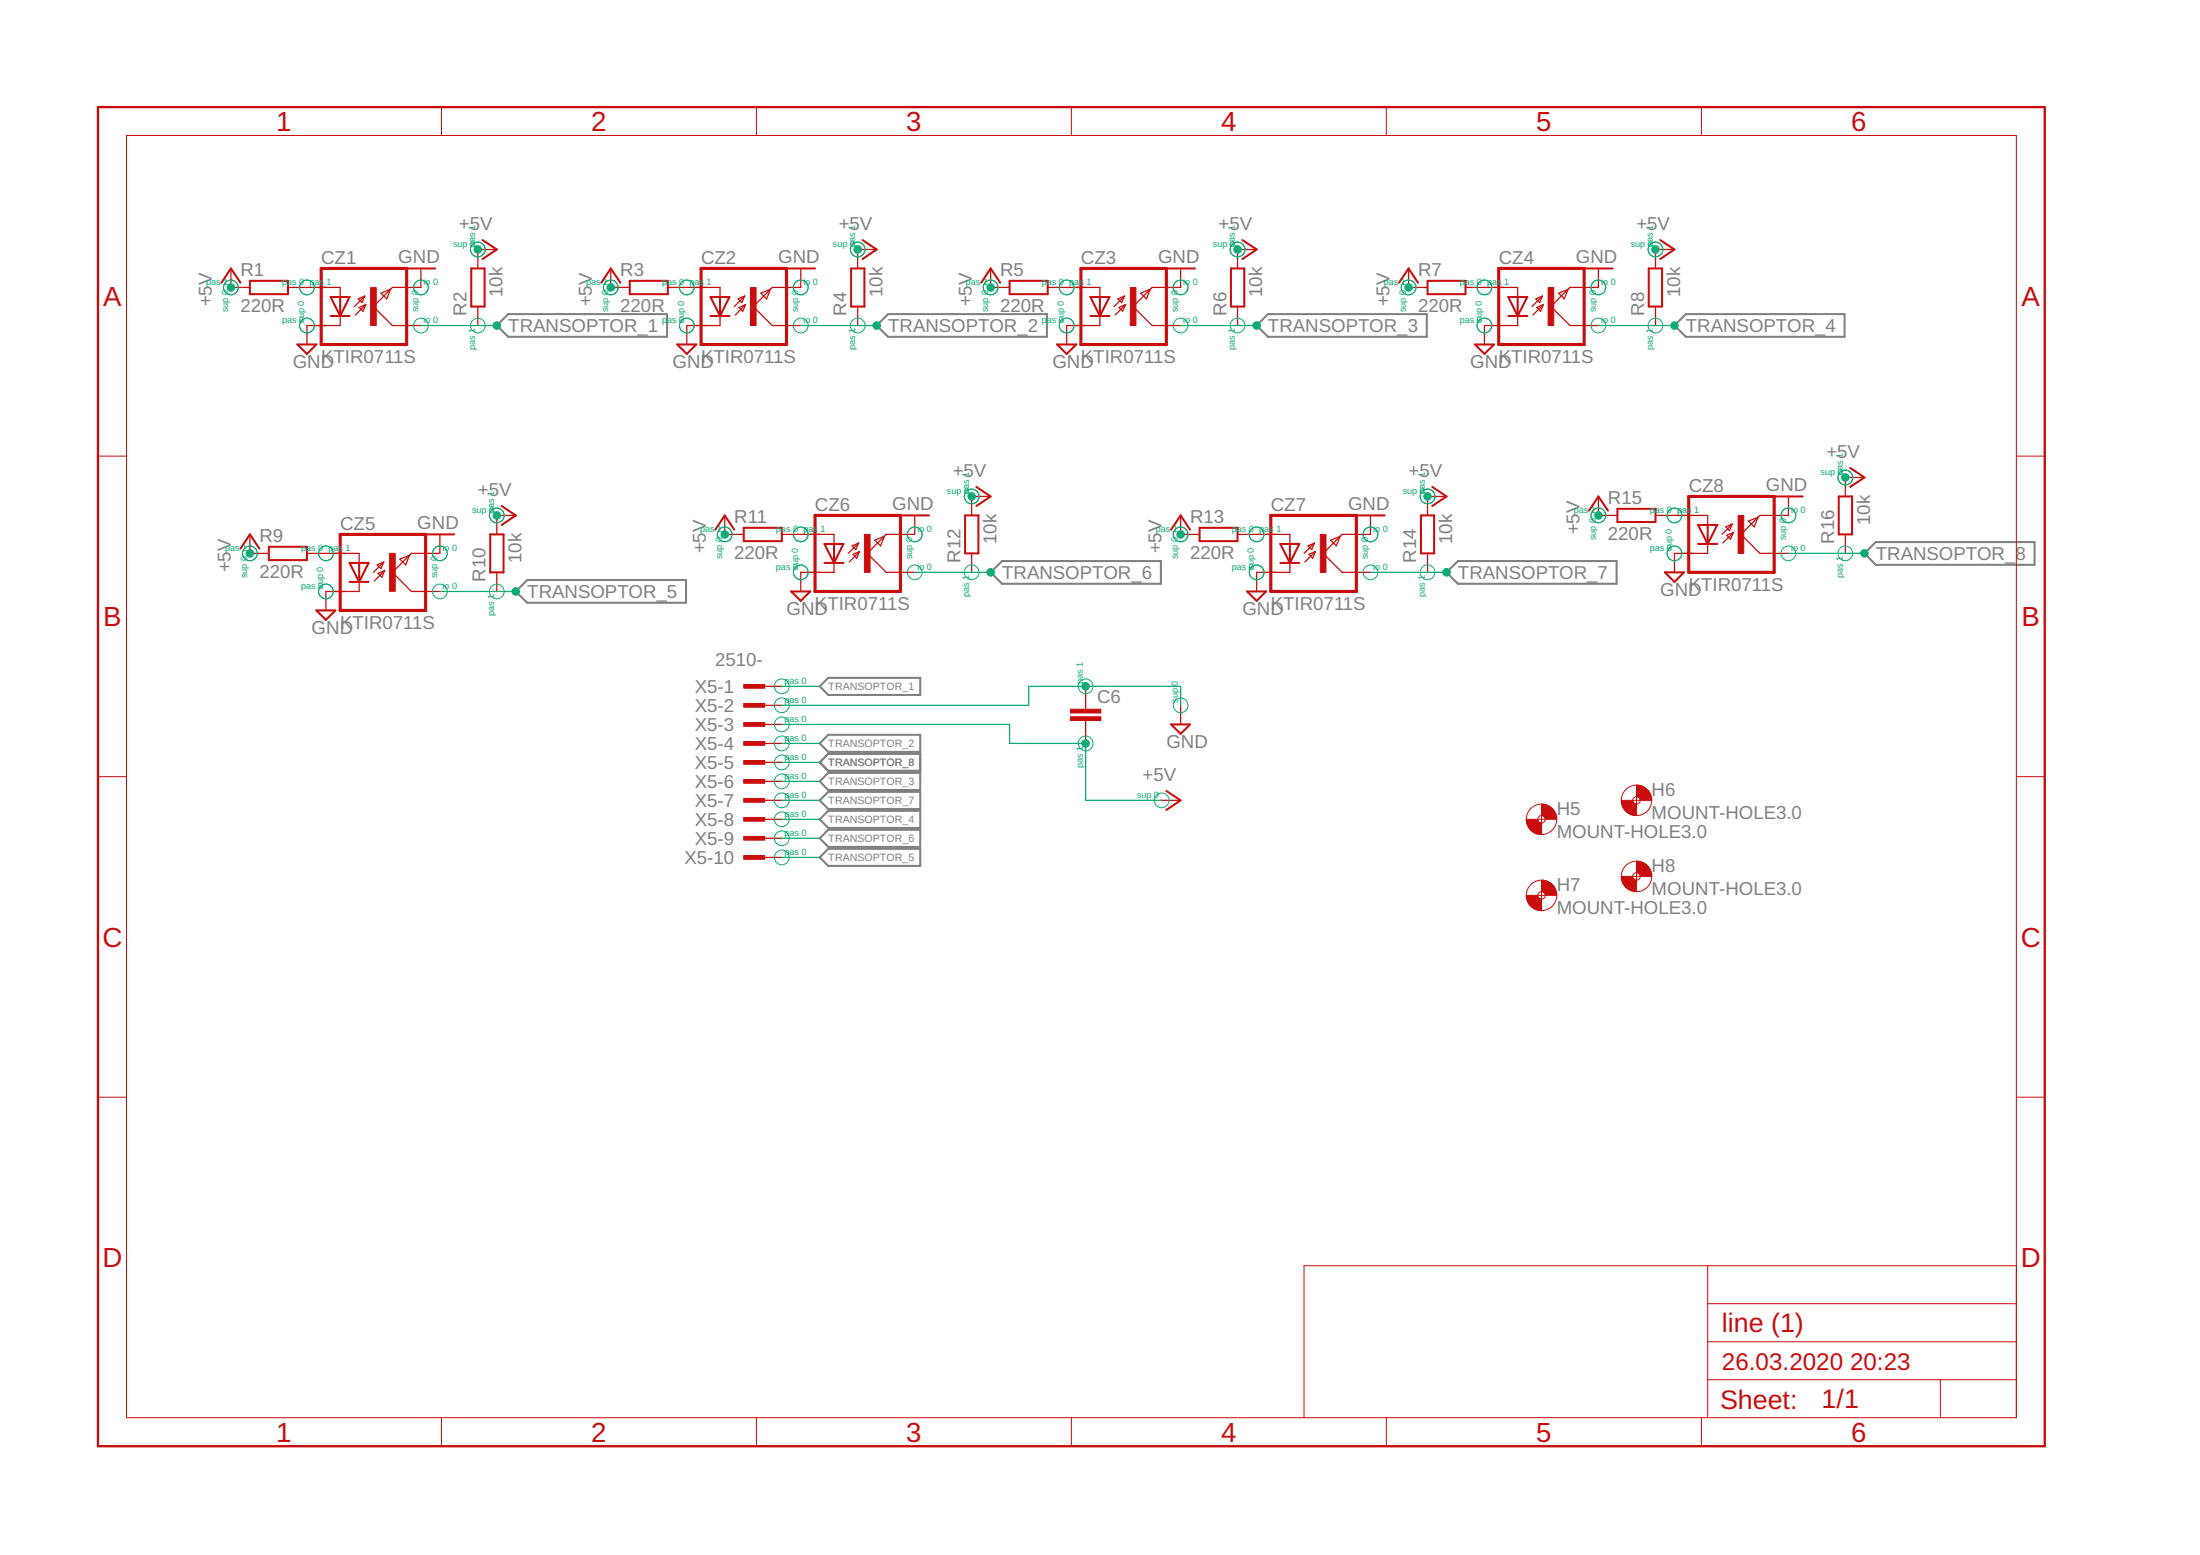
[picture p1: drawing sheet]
<svg xmlns="http://www.w3.org/2000/svg" width="297mm" height="210mm" viewBox="0 0 297 210" stroke-linecap="round" stroke-linejoin="round" font-family="sans-serif">
<g fill="none" stroke="#808080" stroke-width=".28">
<path d="M67.1 43.9l1.5-1.5h21.5v3.1h-21.5zM119.9 42.4h21.5v3.1h-21.5l-1.5-1.6zM171.2 42.4h21.4v3.1h-21.4l-1.5-1.6zM226.1 43.9l1.5-1.5h21.4v3.1h-21.4zM69.6 79.8l1.6-1.5h21.4v3.1h-21.4zM133.8 77.3l1.5-1.6h21.4v3.1h-21.4zM195.3 77.3l1.5-1.6h21.5v3.1h-21.5zM251.7 74.7l1.6-1.5h21.4v3h-21.4zM110.7 92.6l1.1-1.1h12.4v2.3h-12.4zM111.8 99.2h12.4v2.3h-12.4l-1.1-1.1zM110.7 105.5l1.1-1.2h12.4v2.3h-12.4zM110.7 110.6l1.1-1.1h12.4v2.3h-12.4z"/>
<path d="M110.7 113.2l1.1-1.2h12.4v2.3h-12.4zM111.8 101.7h12.4v2.4h-12.4l-1.1-1.2zM111.8 106.9h12.4v2.3h-12.4l-1.1-1.2zM111.8 114.6h12.4v2.3h-12.4l-1.1-1.2z"/>
</g>
<g fill="none" stroke="#c90d0c" stroke-width=".14">
<path d="M17.1 18.3h255.1v173.1h-255.1zM59.6 14.5v3.8M102.1 14.5v3.8M144.7 14.5v3.8M187.2 14.5v3.8M229.7 14.5v3.8M13.2 61.6h3.9M272.2 61.6h3.9M13.2 104.8h3.9M207.6 110.6h1M208.1 110.1v1M220.4 108h1.1"/>
<path d="M220.4 118.3h1.1M221 107.5v1M221 117.8v1M272.2 104.8h3.9M207.6 120.9h1M208.1 120.4v1M13.2 148.1h3.9M272.2 148.1h3.9M230.6 170.9v20.5M230.6 176h41.6M272.2 170.9h-96.1v20.5M59.6 191.4v3.8"/>
<path d="M102.1 191.4v3.8M144.7 191.4v3.8M187.2 191.4v3.8M229.7 191.4v3.8M230.6 186.2h41.6M230.6 181.1h41.6M262 186.2v5.2"/>
<circle cx="208.1" cy="110.6" r="2.05"/>
<circle cx="208.1" cy="110.6" r=".51"/>
<circle cx="221" cy="118.3" r="2.05"/>
<circle cx="221" cy="108" r="2.05"/>
<circle cx="221" cy="118.3" r=".51"/>
<circle cx="221" cy="108" r=".51"/>
<circle cx="208.1" cy="120.9" r="2.05"/>
<circle cx="208.1" cy="120.9" r=".51"/>
</g>
<path d="M13.2 14.5h262.9v180.7h-262.9z" fill="none" stroke="#c90d0c" stroke-width=".32"/>
<g fill="none" stroke="#c90d0c" stroke-width=".28">
<path d="M29.9 38.2l1.3-2 1.3 2M33.7 37.9h5.2v1.8h-5.2zM54.9 36.2h3.9M63.6 36.2h1.8v5.2h-1.8zM65.2 32.4l1.9 1.3-1.9 1.3M81.2 38.2l1.3-2 1.3 2M85 37.9h5.2v1.8h-5.2zM106.2 36.2h3.8M114.9 36.2h1.8v5.2h-1.8zM116.5 32.4l1.9 1.3-1.9 1.3M132.5 38.2l1.3-2 1.2 2M136.3 37.9h5.2v1.8h-5.2z"/>
<path d="M157.5 36.2h3.8M166.2 36.2h1.8v5.2h-1.8zM167.7 32.4l2 1.3-2 1.3M188.9 38.2l1.3-2 1.3 2M192.7 37.9h5.2v1.8h-5.2zM213.9 36.2h3.8M222.6 36.2h1.8v5.2h-1.8zM224.2 32.4l1.9 1.3-1.9 1.3M40.2 46.5h2.5l-1.3 1.3zM44.6 40.1h2.6l-1.3 2.6zM44.6 42.7h2.6M45.9 40.1v2.6"/>
<path d="M91.4 46.5h2.6l-1.3 1.3zM95.9 42.7h2.6M95.9 40.1h2.6l-1.3 2.6zM97.2 40.1v2.6M142.7 46.5h2.6l-1.3 1.3zM147.2 42.7h2.6M147.2 40.1h2.6l-1.3 2.6zM148.5 40.1v2.6M199.2 46.5h2.5l-1.3 1.3zM203.6 42.7h2.6M203.6 40.1h2.6l-1.3 2.6zM204.9 40.1v2.6"/>
<path d="M32.5 74.1l1.2-2 1.3 2M36.3 73.8h5.1v1.8h-5.1zM47.2 76h2.6l-1.3 2.5zM47.2 78.5h2.6M48.5 76v2.5M57.5 72.1h3.8M66.2 72.1h1.8v5.2h-1.8zM67.7 68.3l1.9 1.3-1.9 1.3M96.6 71.5l1.3-1.9 1.2 1.9M100.4 71.2h5.2v1.8h-5.2zM106.8 79.8h2.6l-1.3 1.3zM111.3 76h2.6"/>
<path d="M111.3 73.4h2.6l-1.3 2.6zM112.6 73.4v2.6M121.6 69.6h3.8M130.3 69.6h1.8v5.1h-1.8zM131.8 65.7l2 1.3-2 1.3M158.1 71.5l1.3-1.9 1.3 1.9M162 71.2h5.1v1.8h-5.1zM168.4 79.8h2.5l-1.2 1.3zM172.9 76h2.5M172.9 73.4h2.5l-1.2 2.6zM174.2 73.4v2.6M183.1 69.6h3.9"/>
<path d="M191.9 69.6h1.7v5.1h-1.7zM193.4 65.7l1.9 1.3-1.9 1.3M214.5 68.9l1.3-1.9 1.3 1.9M218.4 68.7h5.1v1.8h-5.1zM224.8 77.3h2.6l-1.3 1.2zM229.3 73.4h2.6M229.3 70.9h2.6l-1.3 2.5zM230.6 70.9v2.5M239.5 67h3.9M248.3 67h1.8v5.1h-1.8zM249.8 63.2l1.9 1.3-1.9 1.2M42.7 82.4h2.6l-1.3 1.3z"/>
<path d="M158.1 97.8h2.6l-1.3 1.3zM157.5 106.8l1.9 1.2-1.9 1.3"/>
</g>
<g fill="none" stroke="#c90d0c" stroke-width=".17">
<path d="M31.2 36.2v2.6h2.5M38.9 38.8h7v1.3M49.3 40l-1.4 1.4M51.4 39.6l1.3-.5-.5 1.2zM52.7 39.1l-2.3 2.3 2.6 2.5h3.8M56.8 36.2v2.6h-3.8l-.3 .3M67.1 33.7h-2.6v2.5M82.5 36.2v2.6h2.5M90.2 38.8h7v1.3M100.5 40l-1.4 1.4M102.7 39.6l1.3-.5-.5 1.2zM104 39.1l-2.3 2.3 2.6 2.5h3.8"/>
<path d="M108.1 36.2v2.6h-3.8l-.3 .3M118.4 33.7h-2.6v2.5M133.8 36.2v2.6h2.5M141.5 38.8h7v1.3M151.8 40l-1.4 1.4M154 39.6l1.3-.5-.5 1.2zM155.3 39.1l-2.3 2.3 2.6 2.5h3.8M159.4 36.2v2.6h-3.8l-.3 .3M169.7 33.7h-2.6v2.5M190.2 36.2v2.6h2.5M197.9 38.8h7v1.3M208.3 40l-1.5 1.4"/>
<path d="M210.4 39.6l1.3-.5-.5 1.2zM211.7 39.1l-2.3 2.3 2.6 2.5h3.8M215.8 36.2v2.6h-3.8l-.3 .3M226.1 33.7h-2.6v2.5M45.9 42.7v1.2h-4.5v2.6M48.4 40.3l.9-.3-.4 .9zM48.5 41.5l.9-.4-.4 .9zM49.4 41.1l-1.4 1.4M64.5 41.4v2.5M97.2 42.7v1.2h-4.5v2.6M99.7 40.3l.8-.3-.3 .9zM99.8 41.5l.9-.4-.4 .9z"/>
<path d="M100.7 41.1l-1.4 1.4M115.8 41.4v2.5M148.5 42.7v1.2h-4.5v2.6M150.9 40.3l.9-.3-.4 .9zM151.1 41.5l.9-.4-.4 .9zM152 41.1l-1.4 1.4M167.1 41.4v2.5M204.9 42.7v1.2h-4.5v2.6M207.4 40.3l.9-.3-.4 .9zM207.5 41.5l.9-.4-.4 .9zM208.4 41.1l-1.4 1.4M223.5 41.4v2.5"/>
<path d="M33.7 72.1v2.6h2.6M41.4 74.7h7.1v1.3M48.5 78.5v1.3h-4.5v2.6M50.9 76.2l.9-.3-.4 .9zM51.1 77.4l.8-.4-.3 .9zM51.8 75.9l-1.4 1.4M51.9 77l-1.4 1.4M54 75.5l1.3-.5-.5 1.2zM59.4 72.1v2.6h-3.9l-2.5 2.6 2.5 2.5h3.9M67.1 77.3v2.5M69.6 69.6h-2.5v2.5M97.9 69.6v2.5h2.5"/>
<path d="M105.6 72.1h7v1.3M112.6 76v1.3h-4.5v2.5M115 73.7l.9-.4-.4 .9zM115.2 74.8l.9-.4-.4 1zM115.9 73.3l-1.4 1.4M116.1 74.4l-1.4 1.5M118.1 72.9l1.3-.5-.5 1.3zM123.5 69.6v2.5h-3.8l-2.6 2.6 2.6 2.6h3.8M131.2 74.7v2.6M133.8 67h-2.6v2.6M159.4 69.6v2.5h2.6M167.1 72.1h7.1v1.3"/>
<path d="M174.2 76v1.3h-4.5v2.5M176.6 73.7l.9-.4-.4 .9zM176.7 74.8l.9-.4-.4 1zM177.5 73.3l-1.4 1.4M177.6 74.4l-1.4 1.5M179.7 72.9l1.3-.5-.6 1.3zM185 69.6v2.5h-3.8l-2.6 2.6 2.6 2.6h3.8M192.7 74.7v2.6M195.3 67h-2.6v2.6M215.8 67v2.6h2.6M223.5 69.6h7.1v1.3M230.6 73.4v1.3h-4.5v2.6"/>
<path d="M233 71.1l.9-.4-.4 .9zM233.1 72.3l.9-.4-.4 .9zM233.9 70.7l-1.4 1.4M234 71.9l-1.4 1.4M236.1 70.3l1.3-.5-.5 1.3zM241.5 67v2.6h-3.9l-2.5 2.5 2.5 2.6h3.9M249.2 72.1v2.6M251.7 64.5h-2.5v2.5M103 92.6h2.6M103 95.2h2.6M103 97.8h2.6M146.6 92.6v3.1"/>
<path d="M146.6 97.3v3.1M159.4 95.2v2.6M103 100.4h2.6M103 102.9h2.6M103 105.5h2.6M103 108h2.6M103 110.6h2.6M103 113.2h2.6M103 115.7h2.6M156.8 108h2.6"/>
</g>
<g fill="#c90d0c" stroke="#c90d0c" stroke-width=".14">
<path d="M100.4 92.4h2.9v.5h-2.9z"/>
<path d="M100.4 95h2.9v.5h-2.9z"/>
<path d="M100.4 97.5h2.9v.5h-2.9z"/>
<path d="M100.4 100.1h2.9v.5h-2.9z"/>
<path d="M100.4 102.7h2.9v.5h-2.9z"/>
<path d="M100.4 105.2h2.9v.5h-2.9z"/>
<path d="M100.4 107.8h2.9v.5h-2.9z"/>
<path d="M100.4 110.3h2.9v.5h-2.9z"/>
<path d="M100.4 112.9h2.9v.5h-2.9z"/>
<path d="M100.4 115.5h2.9v.5h-2.9z"/>
<path d="M50 38.8h.8v5.1h-.8z"/>
<path d="M101.3 38.8h.8v5.1h-.8z"/>
<path d="M152.6 38.8h.8v5.1h-.8z"/>
<path d="M209 38.8h.8v5.1h-.8z"/>
<path d="M52.6 74.7h.8v5.1h-.8z"/>
<path d="M116.7 72.1h.8v5.2h-.8z"/>
<path d="M178.3 72.1h.7v5.2h-.7z"/>
<path d="M234.7 69.6h.7v5.1h-.7z"/>
<path d="M144.5 96.8h4.1v.5h-4.1z"/>
<path d="M144.5 95.7h4.1v.5h-4.1z"/>
</g>
<path d="M43.4 36.2h11.5v10.3h-11.5zM94.7 36.2h11.5v10.3h-11.5zM145.9 36.2h11.6v10.3h-11.6zM202.4 36.2h11.5v10.3h-11.5zM45.9 72.1h11.6v10.3h-11.6zM110 69.6h11.6v10.2h-11.6zM171.6 69.6h11.5v10.2h-11.5zM228 67h11.5v10.3h-11.5z" fill="none" stroke="#c90d0c" stroke-width=".42"/>
<g fill="#c90d0c" stroke="#c90d0c" stroke-width=".14">
<path d="M208.1 108.5a2.06 2.06 0 0 1 2.1 2.1h-1.6l-.2-.4-.3-.1z" fill-rule="evenodd"/>
<path d="M206.1 110.6h1.5a.49 .49 0 0 0 .5 .5v1.5a2.02 2.02 0 0 1-2-2z" fill-rule="evenodd"/>
<path d="M221 106a2.06 2.06 0 0 1 2 2h-1.5l-.1-.3-.4-.2z" fill-rule="evenodd"/>
<path d="M218.9 108h1.5l.1 .2a.45 .45 0 0 0 .5 .3v1.6a2.02 2.02 0 0 1-2.1-2.1z" fill-rule="evenodd"/>
<path d="M208.1 118.8a2.02 2.02 0 0 1 2.1 2.1h-1.6l-.2-.5h-.3z" fill-rule="evenodd"/>
<path d="M206.1 120.9h1.5v.1a.48 .48 0 0 0 .5 .4v1.5a2.02 2.02 0 0 1-2-2z" fill-rule="evenodd"/>
<path d="M221 116.2a2.06 2.06 0 0 1 2 2.1h-1.5l-.2-.4-.3-.1z" fill-rule="evenodd"/>
<path d="M218.9 118.3h1.5l.1 .1a.49 .49 0 0 0 .5 .4v1.6a2.02 2.02 0 0 1-2.1-2.1z" fill-rule="evenodd"/>
</g>
<g fill="none" stroke="#0dab76" stroke-width=".14">
<circle cx="31.2" cy="38.8" r=".99"/>
<circle cx="41.4" cy="38.8" r=".99"/>
<circle cx="56.8" cy="38.8" r=".99"/>
<circle cx="64.5" cy="33.7" r=".99"/>
<circle cx="82.5" cy="38.8" r=".99"/>
<circle cx="92.7" cy="38.8" r=".99"/>
<circle cx="108.1" cy="38.8" r=".99"/>
<circle cx="115.8" cy="33.7" r=".99"/>
<circle cx="133.8" cy="38.8" r=".99"/>
<circle cx="144" cy="38.8" r=".99"/>
<circle cx="159.4" cy="38.8" r=".99"/>
<circle cx="167.1" cy="33.7" r=".99"/>
<circle cx="190.2" cy="38.8" r=".99"/>
<circle cx="200.4" cy="38.8" r=".99"/>
<circle cx="215.8" cy="38.8" r=".99"/>
<circle cx="223.5" cy="33.7" r=".99"/>
<circle cx="41.4" cy="43.9" r=".99"/>
<circle cx="56.8" cy="43.9" r=".99"/>
<circle cx="64.5" cy="43.9" r=".99"/>
<circle cx="92.7" cy="43.9" r=".99"/>
<circle cx="108.1" cy="43.9" r=".99"/>
<circle cx="115.8" cy="43.9" r=".99"/>
<circle cx="144" cy="43.9" r=".99"/>
<circle cx="159.4" cy="43.9" r=".99"/>
<circle cx="167.1" cy="43.9" r=".99"/>
<circle cx="200.4" cy="43.9" r=".99"/>
<circle cx="215.8" cy="43.9" r=".99"/>
<circle cx="223.5" cy="43.9" r=".99"/>
<circle cx="33.7" cy="74.7" r=".99"/>
<circle cx="44" cy="79.8" r=".99"/>
<circle cx="44" cy="74.7" r=".99"/>
<circle cx="59.4" cy="74.7" r=".99"/>
<circle cx="59.4" cy="79.8" r=".99"/>
<circle cx="67.1" cy="69.6" r=".99"/>
<circle cx="67.1" cy="79.8" r=".99"/>
<circle cx="97.9" cy="72.1" r=".99"/>
<circle cx="108.1" cy="72.1" r=".99"/>
<circle cx="108.1" cy="77.3" r=".99"/>
<circle cx="123.5" cy="72.1" r=".99"/>
<circle cx="123.5" cy="77.3" r=".99"/>
<circle cx="131.2" cy="67" r=".99"/>
<circle cx="131.2" cy="77.3" r=".99"/>
<circle cx="159.4" cy="72.1" r=".99"/>
<circle cx="169.7" cy="72.1" r=".99"/>
<circle cx="169.7" cy="77.3" r=".99"/>
<circle cx="185" cy="77.3" r=".99"/>
<circle cx="185" cy="72.1" r=".99"/>
<circle cx="192.7" cy="67" r=".99"/>
<circle cx="192.7" cy="77.3" r=".99"/>
<circle cx="215.8" cy="69.6" r=".99"/>
<circle cx="226.1" cy="74.7" r=".99"/>
<circle cx="226.1" cy="69.6" r=".99"/>
<circle cx="241.5" cy="69.6" r=".99"/>
<circle cx="241.5" cy="74.7" r=".99"/>
<circle cx="249.2" cy="64.5" r=".99"/>
<circle cx="249.2" cy="74.7" r=".99"/>
<circle cx="105.6" cy="95.2" r=".99"/>
<circle cx="105.6" cy="97.8" r=".99"/>
<circle cx="105.6" cy="92.6" r=".99"/>
<circle cx="146.6" cy="92.6" r=".99"/>
<circle cx="159.4" cy="95.2" r=".99"/>
<circle cx="105.6" cy="100.4" r=".99"/>
<circle cx="105.6" cy="115.7" r=".99"/>
<circle cx="105.6" cy="105.5" r=".99"/>
<circle cx="105.6" cy="108" r=".99"/>
<circle cx="105.6" cy="110.6" r=".99"/>
<circle cx="105.6" cy="102.9" r=".99"/>
<circle cx="105.6" cy="113.2" r=".99"/>
<circle cx="146.6" cy="100.4" r=".99"/>
<circle cx="156.8" cy="108" r=".99"/>
</g>
<g fill="none" stroke="#0dab76" stroke-width=".17">
<path d="M56.8 43.9h10.3M108.1 43.9h10.3M159.4 43.9h10.3M215.8 43.9h10.3M59.4 79.8h10.2M123.5 77.3h10.3M185 77.3h10.3M241.5 74.7h10.2M105.6 95.2h33.3v-2.6h20.5v2.6M105.6 92.6h5.1M105.6 97.8h30.7v2.6h10.3v7.6h10.2M105.6 100.4h5.1"/>
<path d="M105.6 108h5.1M105.6 105.5h5.1M105.6 110.6h5.1M105.6 115.7h5.1M105.6 113.2h5.1M105.6 102.9h5.1"/>
</g>
<g fill="#0dab76" stroke="#0dab76" stroke-width=".14">
<circle cx="146.6" cy="92.6" r=".51"/>
<circle cx="146.6" cy="100.4" r=".51"/>
<circle cx="249.2" cy="64.5" r=".51"/>
<circle cx="192.7" cy="67" r=".51"/>
<circle cx="131.2" cy="67" r=".51"/>
<circle cx="67.1" cy="69.6" r=".51"/>
<circle cx="64.5" cy="33.7" r=".51"/>
<circle cx="115.8" cy="33.7" r=".51"/>
<circle cx="167.1" cy="33.7" r=".51"/>
<circle cx="223.5" cy="33.7" r=".51"/>
<circle cx="215.8" cy="69.6" r=".51"/>
<circle cx="159.4" cy="72.1" r=".51"/>
<circle cx="97.9" cy="72.1" r=".51"/>
<circle cx="33.7" cy="74.7" r=".51"/>
<circle cx="31.2" cy="38.8" r=".51"/>
<circle cx="82.5" cy="38.8" r=".51"/>
<circle cx="133.8" cy="38.8" r=".51"/>
<circle cx="190.2" cy="38.8" r=".51"/>
<circle cx="67.1" cy="43.9" r=".51"/>
<circle cx="118.4" cy="43.9" r=".51"/>
<circle cx="169.7" cy="43.9" r=".51"/>
<circle cx="226.1" cy="43.9" r=".51"/>
<circle cx="69.6" cy="79.8" r=".51"/>
<circle cx="133.8" cy="77.3" r=".51"/>
<circle cx="195.3" cy="77.3" r=".51"/>
<circle cx="251.7" cy="74.7" r=".51"/>
</g>
<g font-size="3.7" fill="#c90d0c">
<text x="37.3" y="17.7">1</text>
<text x="79.8" y="17.7">2</text>
<text x="122.4" y="17.7">3</text>
<text x="164.9" y="17.7">4</text>
<text x="207.4" y="17.7">5</text>
<text x="249.9" y="17.7">6</text>
<text x="13.9" y="41.2">A</text>
<text x="272.9" y="41.2">A</text>
<text x="13.9" y="84.5">B</text>
<text x="272.9" y="84.5">B</text>
<text x="13.8" y="127.8">C</text>
<text x="272.8" y="127.8">C</text>
<text x="13.8" y="171.1">D</text>
<text x="272.8" y="171.1">D</text>
<text x="37.3" y="194.6">1</text>
<text x="79.8" y="194.6">2</text>
<text x="122.4" y="194.6">3</text>
<text x="164.9" y="194.6">4</text>
<text x="207.4" y="194.6">5</text>
<text x="249.9" y="194.6">6</text>
</g>
<g font-size="3.6" fill="#c90d0c">
<text x="232.5" y="179.8">line (1)</text>
<text x="232.2" y="190.2">Sheet:</text>
<text x="246" y="190.1">1/1</text>
</g>
<g font-size="3.3" fill="#c90d0c">
<text x="232.5" y="185">26.03.2020</text>
<text x="249.8" y="185">20:23</text>
</g>
<g font-size="2.5" fill="#808080">
<text x="43.4" y="35.6">CZ1</text>
<text x="53.8" y="35.5">GND</text>
<text x="62" y="31.1">+5V</text>
<text x="94.7" y="35.6">CZ2</text>
<text x="105.1" y="35.5">GND</text>
<text x="113.2" y="31.1">+5V</text>
<text x="145.9" y="35.6">CZ3</text>
<text x="156.4" y="35.5">GND</text>
<text x="164.5" y="31.1">+5V</text>
<text x="202.4" y="35.6">CZ4</text>
<text x="212.8" y="35.5">GND</text>
<text x="221" y="31.1">+5V</text>
<text x="28.6" y="41.4" transform="rotate(-90 28.6 41.4)">+5V</text>
<text x="32.5" y="37.3">R1</text>
<text x="67.9" y="40.1" transform="rotate(-90 67.9 40.1)">10k</text>
<text x="79.9" y="41.4" transform="rotate(-90 79.9 41.4)">+5V</text>
<text x="83.8" y="37.3">R3</text>
<text x="119.1" y="40.1" transform="rotate(-90 119.1 40.1)">10k</text>
<text x="131.2" y="41.4" transform="rotate(-90 131.2 41.4)">+5V</text>
<text x="135" y="37.3">R5</text>
<text x="170.4" y="40.1" transform="rotate(-90 170.4 40.1)">10k</text>
<text x="187.6" y="41.4" transform="rotate(-90 187.6 41.4)">+5V</text>
<text x="191.5" y="37.3">R7</text>
<text x="226.8" y="40.1" transform="rotate(-90 226.8 40.1)">10k</text>
<text x="32.5" y="42.1">220R</text>
<text x="63" y="42.7" transform="rotate(-90 63 42.7)">R2</text>
<text x="68.6" y="44.8">TRANSOPTOR_1</text>
<text x="83.8" y="42.1">220R</text>
<text x="114.3" y="42.7" transform="rotate(-90 114.3 42.7)">R4</text>
<text x="119.9" y="44.8">TRANSOPTOR_2</text>
<text x="135" y="42.1">220R</text>
<text x="165.6" y="42.7" transform="rotate(-90 165.6 42.7)">R6</text>
<text x="171.2" y="44.8">TRANSOPTOR_3</text>
<text x="191.5" y="42.1">220R</text>
<text x="222" y="42.7" transform="rotate(-90 222 42.7)">R8</text>
<text x="227.6" y="44.8">TRANSOPTOR_4</text>
<text x="39.5" y="49.7">GND</text>
<text x="43.4" y="49.1">KTIR0711S</text>
<text x="90.8" y="49.7">GND</text>
<text x="94.7" y="49.1">KTIR0711S</text>
<text x="142.1" y="49.7">GND</text>
<text x="145.9" y="49.1">KTIR0711S</text>
<text x="198.5" y="49.7">GND</text>
<text x="202.4" y="49.1">KTIR0711S</text>
<text x="128.6" y="64.4">+5V</text>
<text x="190.2" y="64.4">+5V</text>
<text x="246.6" y="61.9">+5V</text>
<text x="45.9" y="71.5">CZ5</text>
<text x="56.3" y="71.4">GND</text>
<text x="64.5" y="67">+5V</text>
<text x="99.1" y="70.6">R11</text>
<text x="110" y="68.9">CZ6</text>
<text x="120.5" y="68.8">GND</text>
<text x="160.7" y="70.6">R13</text>
<text x="171.6" y="68.9">CZ7</text>
<text x="182" y="68.8">GND</text>
<text x="217.1" y="68.1">R15</text>
<text x="228" y="66.4">CZ8</text>
<text x="238.4" y="66.2">GND</text>
<text x="252.5" y="70.9" transform="rotate(-90 252.5 70.9)">10k</text>
<text x="31.2" y="77.3" transform="rotate(-90 31.2 77.3)">+5V</text>
<text x="35" y="73.2">R9</text>
<text x="70.4" y="76" transform="rotate(-90 70.4 76)">10k</text>
<text x="95.3" y="74.7" transform="rotate(-90 95.3 74.7)">+5V</text>
<text x="99.1" y="75.5">220R</text>
<text x="129.7" y="76" transform="rotate(-90 129.7 76)">R12</text>
<text x="134.5" y="73.4" transform="rotate(-90 134.5 73.4)">10k</text>
<text x="156.8" y="74.7" transform="rotate(-90 156.8 74.7)">+5V</text>
<text x="160.7" y="75.5">220R</text>
<text x="191.2" y="76" transform="rotate(-90 191.2 76)">R14</text>
<text x="196.1" y="73.4" transform="rotate(-90 196.1 73.4)">10k</text>
<text x="213.3" y="72.1" transform="rotate(-90 213.3 72.1)">+5V</text>
<text x="217.1" y="72.9">220R</text>
<text x="247.6" y="73.4" transform="rotate(-90 247.6 73.4)">R16</text>
<text x="253.3" y="75.6">TRANSOPTOR_8</text>
<text x="35" y="78">220R</text>
<text x="65.6" y="78.6" transform="rotate(-90 65.6 78.6)">R10</text>
<text x="71.2" y="80.7">TRANSOPTOR_5</text>
<text x="106.2" y="83">GND</text>
<text x="110" y="82.4">KTIR0711S</text>
<text x="135.3" y="78.2">TRANSOPTOR_6</text>
<text x="167.7" y="83">GND</text>
<text x="171.6" y="82.4">KTIR0711S</text>
<text x="196.8" y="78.2">TRANSOPTOR_7</text>
<text x="224.2" y="80.5">GND</text>
<text x="228" y="79.8">KTIR0711S</text>
<text x="42.1" y="85.6">GND</text>
<text x="45.9" y="85">KTIR0711S</text>
<text x="96.6" y="90">2510-</text>
<text x="93.8" y="93.6">X5-1</text>
<text x="148.1" y="94.8">C6</text>
<text x="93.8" y="96.1">X5-2</text>
<text x="93.8" y="98.7">X5-3</text>
<text x="93.8" y="101.2">X5-4</text>
<text x="157.5" y="101">GND</text>
<text x="93.8" y="103.8">X5-5</text>
<text x="93.8" y="106.4">X5-6</text>
<text x="154.3" y="105.5">+5V</text>
<text x="223" y="107.4">H6</text>
<text x="93.8" y="108.9">X5-7</text>
<text x="93.8" y="111.5">X5-8</text>
<text x="210.2" y="113.1">MOUNT-HOLE3.0</text>
<text x="210.2" y="110">H5</text>
<text x="223" y="110.5">MOUNT-HOLE3.0</text>
<text x="92.4" y="116.6">X5-10</text>
<text x="93.8" y="114.1">X5-9</text>
<text x="223" y="117.7">H8</text>
<text x="210.2" y="123.3">MOUNT-HOLE3.0</text>
<text x="210.2" y="120.3">H7</text>
<text x="223" y="120.8">MOUNT-HOLE3.0</text>
</g>
<g font-size="1.4" fill="#808080">
<text x="111.8" y="93.2">TRANSOPTOR_1</text>
<text x="111.8" y="100.9">TRANSOPTOR_2</text>
<text x="111.8" y="106">TRANSOPTOR_3</text>
<text x="111.8" y="103.4">TRANSOPTOR_8</text>
<text x="111.8" y="111.1">TRANSOPTOR_4</text>
<text x="111.8" y="113.7">TRANSOPTOR_6</text>
<text x="111.8" y="108.6">TRANSOPTOR_7</text>
<text x="111.8" y="116.2">TRANSOPTOR_5</text>
</g>
<g font-size="1.2" fill="#0dab76">
<text x="61.2" y="33.3">sup 0</text>
<text x="64.2" y="33.3" transform="rotate(-90 64.2 33.3)">pas 1</text>
<text x="112.5" y="33.3">sup 0</text>
<text x="115.4" y="33.3" transform="rotate(-90 115.4 33.3)">pas 1</text>
<text x="163.8" y="33.3">sup 0</text>
<text x="166.7" y="33.3" transform="rotate(-90 166.7 33.3)">pas 1</text>
<text x="220.2" y="33.3">sup 0</text>
<text x="223.2" y="33.3" transform="rotate(-90 223.2 33.3)">pas 1</text>
<text x="27.8" y="38.4">pas 1</text>
<text x="38.1" y="38.4">pas 0 pas 1</text>
<text x="57.2" y="38.4">io 0</text>
<text x="79.1" y="38.4">pas 1</text>
<text x="89.4" y="38.4">pas 0 pas 1</text>
<text x="108.5" y="38.4">io 0</text>
<text x="130.4" y="38.4">pas 1</text>
<text x="140.7" y="38.4">pas 0 pas 1</text>
<text x="159.8" y="38.4">io 0</text>
<text x="186.8" y="38.4">pas 1</text>
<text x="197.1" y="38.4">pas 0 pas 1</text>
<text x="216.2" y="38.4">io 0</text>
<text x="30.8" y="42.2" transform="rotate(-90 30.8 42.2)">sup 0</text>
<text x="38.1" y="43.6">pas 0</text>
<text x="41.1" y="43.6" transform="rotate(-90 41.1 43.6)">sup 0</text>
<text x="56.5" y="42.2" transform="rotate(-90 56.5 42.2)">sup 0</text>
<text x="57.2" y="43.6">io 0</text>
<text x="64.2" y="47.3" transform="rotate(-90 64.2 47.3)">pas 1</text>
<text x="82.1" y="42.2" transform="rotate(-90 82.1 42.2)">sup 0</text>
<text x="89.4" y="43.6">pas 0</text>
<text x="92.4" y="43.6" transform="rotate(-90 92.4 43.6)">sup 0</text>
<text x="107.8" y="42.2" transform="rotate(-90 107.8 42.2)">sup 0</text>
<text x="108.5" y="43.6">io 0</text>
<text x="115.4" y="47.3" transform="rotate(-90 115.4 47.3)">pas 1</text>
<text x="133.4" y="42.2" transform="rotate(-90 133.4 42.2)">sup 0</text>
<text x="140.7" y="43.6">p</text>
<text x="141.4" y="43.6">as 0</text>
<text x="143.7" y="43.6" transform="rotate(-90 143.7 43.6)">sup 0</text>
<text x="159" y="42.2" transform="rotate(-90 159 42.2)">sup 0</text>
<text x="159.8" y="43.6">io 0</text>
<text x="166.7" y="47.3" transform="rotate(-90 166.7 47.3)">pas 1</text>
<text x="189.8" y="42.2" transform="rotate(-90 189.8 42.2)">sup 0</text>
<text x="197.1" y="43.6">pas 0</text>
<text x="200.1" y="43.6" transform="rotate(-90 200.1 43.6)">sup 0</text>
<text x="215.5" y="42.2" transform="rotate(-90 215.5 42.2)">sup 0</text>
<text x="216.2" y="43.6">io 0</text>
<text x="223.2" y="47.3" transform="rotate(-90 223.2 47.3)">pas 1</text>
<text x="245.8" y="64.1">sup 0</text>
<text x="248.8" y="64.1" transform="rotate(-90 248.8 64.1)">pas 1</text>
<text x="63.7" y="69.2">sup 0</text>
<text x="66.7" y="69.2" transform="rotate(-90 66.7 69.2)">pas 1</text>
<text x="94.5" y="71.8">pas 1</text>
<text x="104.8" y="71.8">pas 0 pas 1</text>
<text x="123.9" y="71.8">io 0</text>
<text x="127.9" y="66.7">sup 0</text>
<text x="130.8" y="66.7" transform="rotate(-90 130.8 66.7)">pas 1</text>
<text x="156.1" y="71.8">pas 1</text>
<text x="166.3" y="71.8">pas 0 pas 1</text>
<text x="185.4" y="71.8">io 0</text>
<text x="189.4" y="66.7">sup 0</text>
<text x="192.4" y="66.7" transform="rotate(-90 192.4 66.7)">pas 1</text>
<text x="212.5" y="69.2">pas 1</text>
<text x="222.7" y="69.2">pas 0 pas 1</text>
<text x="241.8" y="69.2">io 0</text>
<text x="30.4" y="74.3">pas 1</text>
<text x="40.7" y="74.3">pas 0 pas 1</text>
<text x="59.7" y="74.3">io 0</text>
<text x="97.5" y="75.5" transform="rotate(-90 97.5 75.5)">sup 0</text>
<text x="104.8" y="76.9">pas 0</text>
<text x="107.8" y="76.9" transform="rotate(-90 107.8 76.9)">sup 0</text>
<text x="123.1" y="75.5" transform="rotate(-90 123.1 75.5)">sup 0</text>
<text x="123.9" y="76.9">io 0</text>
<text x="159" y="75.5" transform="rotate(-90 159 75.5)">sup 0</text>
<text x="166.3" y="76.9">pas 0</text>
<text x="169.3" y="76.9" transform="rotate(-90 169.3 76.9)">sup 0</text>
<text x="184.7" y="75.5" transform="rotate(-90 184.7 75.5)">sup 0</text>
<text x="185.4" y="76.9">io 0</text>
<text x="215.5" y="72.9" transform="rotate(-90 215.5 72.9)">sup 0</text>
<text x="222.7" y="74.3">pas 0</text>
<text x="225.7" y="74.3" transform="rotate(-90 225.7 74.3)">sup 0</text>
<text x="241.1" y="72.9" transform="rotate(-90 241.1 72.9)">sup 0</text>
<text x="241.8" y="74.3">io 0</text>
<text x="33.4" y="78" transform="rotate(-90 33.4 78)">sup 0</text>
<text x="40.7" y="79.5">pas 0</text>
<text x="43.6" y="79.5" transform="rotate(-90 43.6 79.5)">sup 0</text>
<text x="59" y="78" transform="rotate(-90 59 78)">sup 0</text>
<text x="59.7" y="79.5">io 0</text>
<text x="66.7" y="83.2" transform="rotate(-90 66.7 83.2)">pas 1</text>
<text x="130.8" y="80.6" transform="rotate(-90 130.8 80.6)">pas 1</text>
<text x="192.4" y="80.6" transform="rotate(-90 192.4 80.6)">pas 1</text>
<text x="248.8" y="78" transform="rotate(-90 248.8 78)">pas 1</text>
<text x="105.9" y="92.3">pas 0</text>
<text x="105.9" y="94.9">pas 0</text>
<text x="146.2" y="92.3" transform="rotate(-90 146.2 92.3)">pas 1</text>
<text x="159" y="94.9" transform="rotate(-90 159 94.9)">sup</text>
<text x="159" y="92.6" transform="rotate(-90 159 92.6)">0</text>
<text x="105.9" y="97.4">pas 0</text>
<text x="105.9" y="100">pas 0</text>
<text x="105.9" y="102.6">pas 0</text>
<text x="105.9" y="105.1">pas 0</text>
<text x="105.9" y="107.7">pas 0</text>
<text x="146.2" y="103.7" transform="rotate(-90 146.2 103.7)">pas 1</text>
<text x="153.5" y="107.7">sup 0</text>
<text x="105.9" y="110.2">pas 0</text>
<text x="105.9" y="112.8">pas 0</text>
<text x="105.9" y="115.4">pas 0</text>
</g>
</svg>
